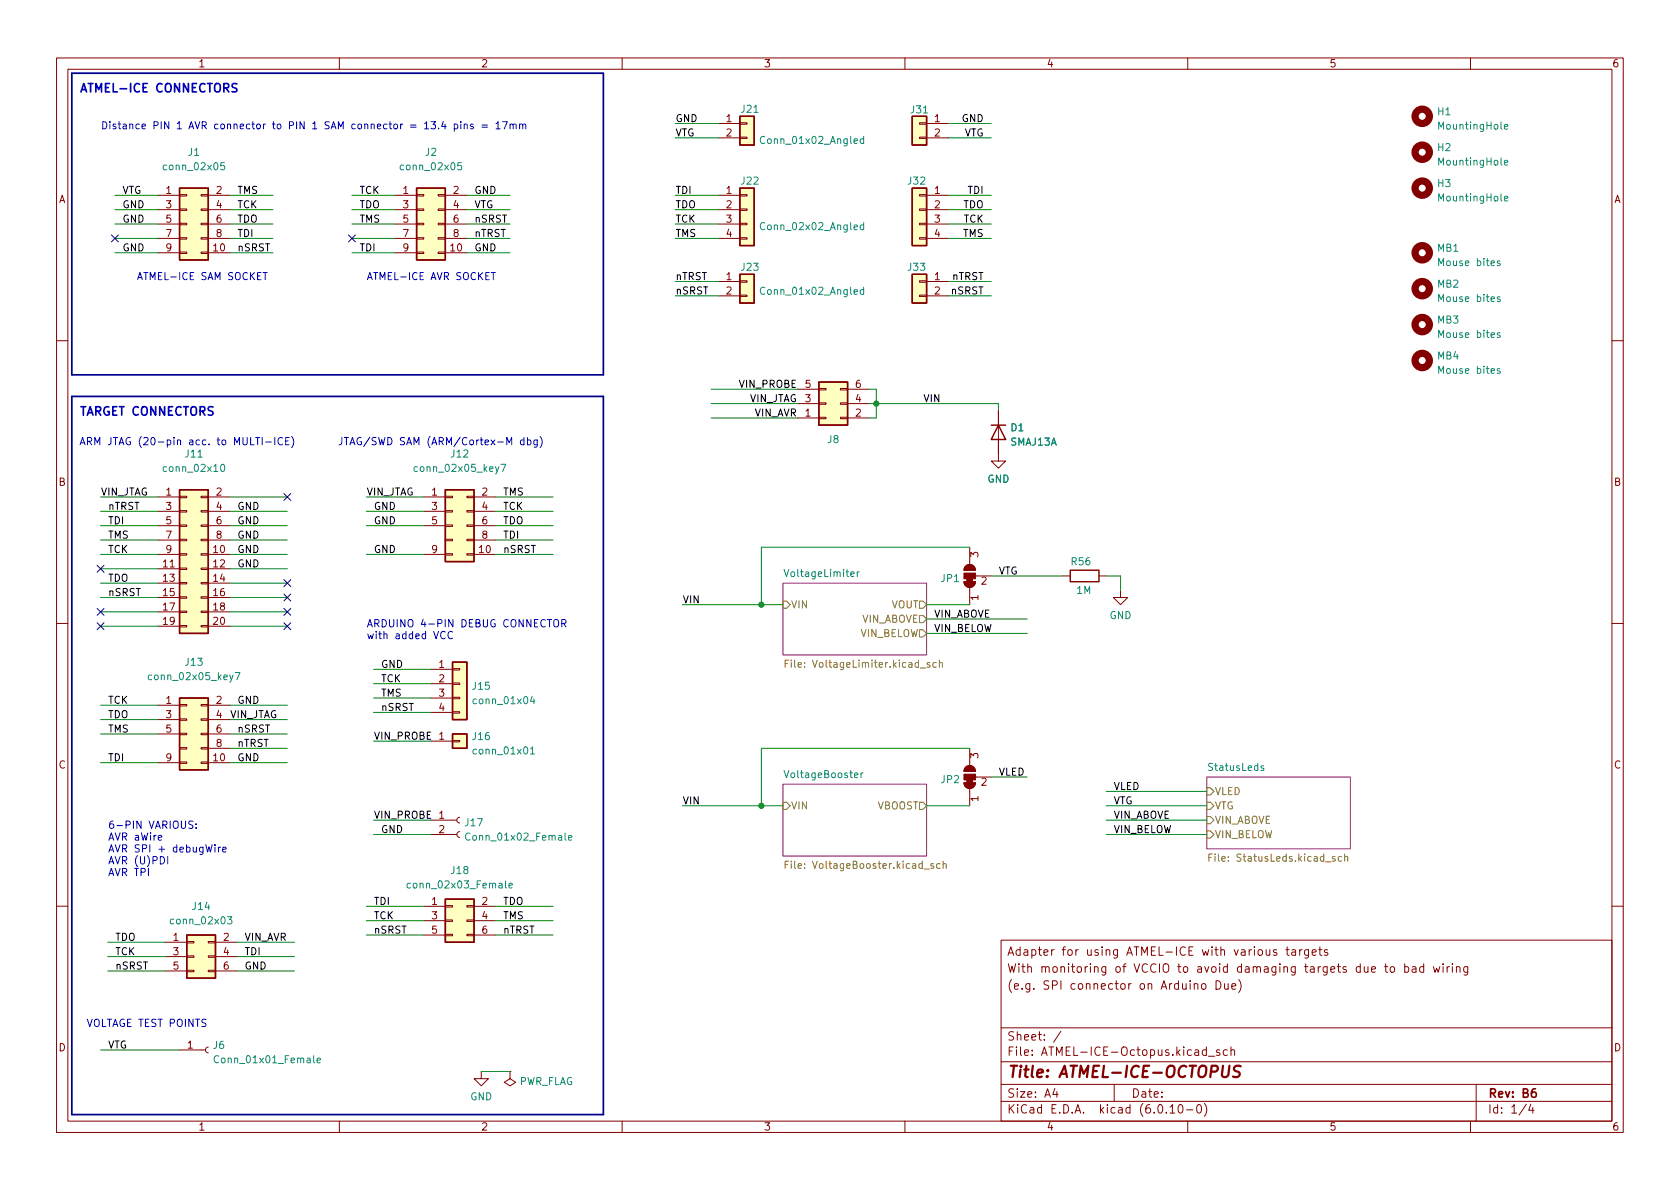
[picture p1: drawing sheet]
<svg xmlns="http://www.w3.org/2000/svg" width="297mm" height="210mm" viewBox="0 0 297 210" stroke-linecap="round" stroke-linejoin="round" font-family="sans-serif">
<g fill="none" stroke="#840000" stroke-width=".18">
<path d="M10 10.2h277v190.1h-277zM12 12.2h273v186.1h-273zM60 10.2v2M110 10.2v2M160 10.2v2M210 10.2v2M260 10.2v2M27.9 34.5h3.8M27.9 37.1h3.8M27.9 39.6h3.8M31.7 39.5h1.3v.2h-1.3zM31.7 37h1.3v.2h-1.3z"/>
<path d="M31.7 34.4h1.3v.3h-1.3zM35.6 39.5h1.2v.2h-1.2zM35.6 37h1.2v.2h-1.2zM35.6 34.4h1.2v.3h-1.2zM36.8 34.5h3.8M36.8 37.1h3.8M36.8 39.6h3.8M69.8 34.5h3.9M69.8 37.1h3.9M69.8 39.6h3.9M73.7 39.5h1.2v.2h-1.2zM73.7 37h1.2v.2h-1.2z"/>
<path d="M73.7 34.4h1.2v.3h-1.2zM77.5 39.5h1.2v.2h-1.2zM77.5 37h1.2v.2h-1.2zM77.5 34.4h1.2v.3h-1.2zM78.7 34.5h3.8M78.7 37.1h3.8M78.7 39.6h3.8M127 34.5h3.8M127 37.1h3.8M127 39.6h3.8M127 21.8h3.8M127 24.4h3.8"/>
<path d="M130.8 24.3h1.3v.2h-1.3zM130.8 21.7h1.3v.3h-1.3zM130.8 39.5h1.3v.2h-1.3zM130.8 37h1.3v.2h-1.3zM130.8 34.4h1.3v.3h-1.3zM162.6 39.5h1.2v.2h-1.2zM162.6 37h1.2v.2h-1.2zM162.6 34.4h1.2v.3h-1.2zM162.6 24.3h1.2v.2h-1.2zM162.6 21.7h1.2v.3h-1.2zM163.8 34.5h3.8M163.8 37.1h3.8"/>
<path d="M163.8 39.6h3.8M163.8 21.8h3.8M163.8 24.4h3.8M27.9 42.2h3.8M27.9 44.7h3.8M31.7 44.6h1.3v.2h-1.3zM31.7 42h1.3v.3h-1.3zM35.6 44.6h1.2v.2h-1.2zM35.6 42h1.2v.3h-1.2zM36.8 42.2h3.8M36.8 44.7h3.8M69.8 42.2h3.9"/>
<path d="M69.8 44.7h3.9M73.7 44.6h1.2v.2h-1.2zM73.7 42h1.2v.3h-1.2zM77.5 44.6h1.2v.2h-1.2zM77.5 42h1.2v.3h-1.2zM78.7 42.2h3.8M78.7 44.7h3.8M127 42.2h3.8M127 49.8h3.8M127 52.3h3.8M130.8 52.2h1.3v.2h-1.3zM130.8 49.7h1.3v.2h-1.3z"/>
<path d="M130.8 42h1.3v.3h-1.3zM162.6 42h1.2v.3h-1.2zM162.6 52.2h1.2v.2h-1.2zM162.6 49.7h1.2v.2h-1.2zM163.8 42.2h3.8M163.8 49.8h3.8M163.8 52.3h3.8M10 60.2h2M141 73.9h3.8M141 71.4h3.8M141 68.8h3.8M144.8 68.7h1.2v.3h-1.2z"/>
<path d="M144.8 71.2h1.2v.3h-1.2zM144.8 73.8h1.2v.2h-1.2zM148.6 68.7h1.3v.3h-1.3zM148.6 71.2h1.3v.3h-1.3zM148.6 73.8h1.3v.2h-1.3zM149.9 73.9h3.8M149.9 71.4h3.8M149.9 68.8h3.8M176.5 72.6v8.9h1.3l-1.3 1.3-1.2-1.3h1.2M285 60.2h2M27.9 87.9h3.8M27.9 98h3.8"/>
<path d="M27.9 90.4h3.8M27.9 93h3.8M27.9 95.5h3.8M31.7 97.9h1.3v.3h-1.3zM31.7 95.4h1.3v.2h-1.3zM31.7 92.8h1.3v.3h-1.3zM31.7 90.3h1.3v.2h-1.3zM31.7 87.8h1.3v.2h-1.3zM35.6 97.9h1.2v.3h-1.2zM35.6 95.4h1.2v.2h-1.2zM35.6 92.8h1.2v.3h-1.2zM35.6 90.3h1.2v.2h-1.2z"/>
<path d="M35.6 87.8h1.2v.2h-1.2zM36.8 87.9h3.8M36.8 98h3.8M36.8 90.4h3.8M36.8 93h3.8M36.8 95.5h3.8M74.9 87.9h3.8M74.9 98h3.8M74.9 90.4h3.8M74.9 93h3.8M78.7 97.9h1.3v.3h-1.3zM78.7 95.4h1.3v.2h-1.3z"/>
<path d="M78.7 92.8h1.3v.3h-1.3zM78.7 90.3h1.3v.2h-1.3zM78.7 87.8h1.3v.2h-1.3zM82.5 97.9h1.3v.3h-1.3zM82.5 95.4h1.3v.2h-1.3zM82.5 92.8h1.3v.3h-1.3zM82.5 90.3h1.3v.2h-1.3zM82.5 87.8h1.3v.2h-1.3zM83.8 87.9h3.8M83.8 98h3.8M83.8 90.4h3.8M83.8 93h3.8"/>
<path d="M83.8 95.5h3.8M171.4 96.8v3M10 110.2h2M27.9 100.6h3.8M27.9 103.1h3.8M27.9 105.7h3.8M27.9 108.2h3.8M27.9 110.7h3.8M31.7 110.6h1.3v.3h-1.3zM31.7 108.1h1.3v.2h-1.3zM31.7 105.5h1.3v.3h-1.3zM31.7 103h1.3v.2h-1.3z"/>
<path d="M31.7 100.5h1.3v.2h-1.3zM35.6 110.6h1.2v.3h-1.2zM35.6 108.1h1.2v.2h-1.2zM35.6 105.5h1.2v.3h-1.2zM35.6 103h1.2v.2h-1.2zM35.6 100.5h1.2v.2h-1.2zM36.8 100.6h3.8M36.8 103.1h3.8M36.8 105.7h3.8M36.8 108.2h3.8M36.8 110.7h3.8M76.2 118.4h3.8"/>
<path d="M80 118.2h1.3v.3h-1.3zM170.4 102.9h2.1a1.02 1.02 0 0 1-1.1 1 1.02 1.02 0 0 1-1-1zM170.7 100.1a1.02 1.02 0 0 1 1.1-.2 1.02 1.02 0 0 1 .7 .9h-2.1zM171.4 103.9v3M172.5 101.8h2.8M188 101.8h1.2M194.3 101.8h1.3M198.1 104.4v1.3h1.3l-1.3 1.2-1.3-1.2h1.3M285 110.2h2M27.9 124.7h3.8M27.9 134.9h3.8M27.9 127.2h3.8"/>
<path d="M27.9 129.8h3.8M31.7 134.7h1.3v.3h-1.3zM31.7 132.2h1.3v.3h-1.3zM31.7 129.7h1.3v.2h-1.3zM31.7 127.1h1.3v.3h-1.3zM31.7 124.6h1.3v.2h-1.3zM35.6 134.7h1.2v.3h-1.2zM35.6 132.2h1.2v.3h-1.2zM35.6 129.7h1.2v.2h-1.2zM35.6 127.1h1.2v.3h-1.2zM35.6 124.6h1.2v.2h-1.2zM36.8 124.7h3.8"/>
<path d="M36.8 134.9h3.8M36.8 127.2h3.8M36.8 129.8h3.8M36.8 132.3h3.8M76.2 120.9h3.8M76.2 123.4h3.8M76.2 126h3.8M76.2 131.1h3.8M80 125.9h1.3v.2h-1.3zM80 123.3h1.3v.3h-1.3zM80 120.8h1.3v.2h-1.3zM80 130.9h1.3v.3h-1.3z"/>
<path d="M170.4 138.4h2.1a1.02 1.02 0 0 1-1.1 1 1.02 1.02 0 0 1-1-1zM170.7 135.7a1.02 1.02 0 0 1 1.1-.2 1.02 1.02 0 0 1 .7 .9h-2.1zM171.4 132.3v3.1M171.4 139.4v3.1M172.5 137.4h2.8M76.2 147.6h4.6M76.2 145h4.6M81.3 147.1l-.4 .1-.1 .4 .1 .3 .4 .2M81.3 144.5l-.4 .2-.1 .3 .1 .4 .4 .1M10 160.2h2M29.2 166.6h3.8M29.2 169.2h3.8"/>
<path d="M29.2 171.7h3.8M33 171.6h1.3v.2h-1.3zM33 169h1.3v.3h-1.3zM33 166.5h1.3v.2h-1.3zM36.8 171.6h1.3v.2h-1.3zM36.8 169h1.3v.3h-1.3zM36.8 166.5h1.3v.2h-1.3zM38.1 166.6h3.8M38.1 169.2h3.8M38.1 171.7h3.8M74.9 160.3h3.8M74.9 162.8h3.8"/>
<path d="M74.9 165.3h3.8M78.7 165.2h1.3v.3h-1.3zM78.7 162.7h1.3v.2h-1.3zM78.7 160.1h1.3v.3h-1.3zM82.5 165.2h1.3v.3h-1.3zM82.5 162.7h1.3v.2h-1.3zM82.5 160.1h1.3v.3h-1.3zM83.8 160.3h3.8M83.8 162.8h3.8M83.8 165.3h3.8M177 166.3h108v32h-108zM212.6 174l.3-.1 .3 .3v.4l-.3 .3h-.3l-.2-.3v-.4z"/>
<path d="M215 173.4a.76 .76 0 0 1 .9 .8 .76 .76 0 0 1-.9 .7zM216.5 173.9l.1 1h.3l.2-.1M217.1 173.9v1M217.8 174.4l.7-.1-.1-.3-.4-.1-.2 .2 .1 .8h.5M219 173.2a1.72 1.72 0 0 1 0 2.3M225.7 168l-.3-.1-.3 .2 .1 .3 .5 .1v.4h-.6M227.4 167.9h.5M227.6 167.4v1.3l.3 .2M228.4 168h.6l.1 .9M229.1 168.3l-.5 .1a.29 .29 0 0 0-.2 .2 .29 .29 0 0 0 .2 .3h.5M229.8 167.9v1M230.2 167.9l-.3 .1-.1 .2"/>
<path d="M231.4 167.9v1.2l-.3 .3h-.4M231.4 168l-.5-.1-.3 .3v.4l.2 .3h.6M232 168.4l.7-.1-.1-.3-.4-.1-.2 .2 .1 .8h.5M233.1 167.9h.6M233.4 167.4v1.3l.3 .2M234.7 168l-.3-.1-.3 .2 .1 .3 .5 .1v.4h-.6M244.8 170.9h.6M245 170.4v1.3l.4 .2M245.9 171l.4-.1 .3 .3v.4l-.3 .3h-.4l-.1-.3v-.4zM248.4 171l.4-.1 .3 .3v.4l-.2 .3h-.5M248.4 170.4v1.5M249.7 171h.6l.1 .9"/>
<path d="M250.4 171.3l-.5 .1a.29 .29 0 0 0-.3 .2 .29 .29 0 0 0 .3 .3h.5M251.7 171l-.4-.1-.3 .3v.4l.1 .3h.6M251.7 170.4v1.5M253.4 170.9l.3 1 .3-.7 .3 .7 .3-1M255.2 170.4v.2M255.2 170.9v1M255.9 170.9v1M256.3 170.9l-.3 .1-.1 .2M256.8 170.4v.2M256.8 170.9v1M257.5 171.1l.2-.2 .4 .1 .1 .9M257.5 170.9v1"/>
<path d="M259.5 170.9v1.2l-.3 .3h-.3M259.5 171l-.4-.1-.3 .3v.4l.1 .3h.6M285 160.2h2M31.7 185.7h4.6M36.8 185.2l-.3 .1-.2 .4 .2 .3 .3 .2M60 198.3v2M85.1 189.5v1.2h1.3l-1.3 1.3-1.3-1.3h1.3M90.2 189.5v1.2l1 .7-1 .6-1-.6 1-.7M90.2 189.5h.1M110 198.3v2M160 198.3v2M177 194.8h108"/>
<path d="M177 191.8h108M177 187.8h108M177 181.8h108M186.5 192.5l-.4 1h1M186.9 193v1M187.6 182.4l-1.3 1.9M197 191.8v3M206.9 195.8l.4-.5v1.5M206.9 196.8h.8M208.5 195.4l.1-.1a.81 .81 0 0 1 .6 .7 .81 .81 0 0 1-.3 .8h-.1a.81 .81 0 0 1-.6-.6 .81 .81 0 0 1 .3-.8zM209.8 196.3h1.1M210 198.3v2"/>
<path d="M211.8 195.4l.1-.1a.81 .81 0 0 1 .6 .7 .81 .81 0 0 1-.3 .8h-.1a.81 .81 0 0 1-.6-.6 .81 .81 0 0 1 .3-.8zM212.9 195.1a1.72 1.72 0 0 1 0 2.3M213.3 185.7l-.4-.1-.3 .3v.4l.1 .3h.6M213.3 185.1v1.5M213.6 186.8h1.2M215.6 185.7l-.3-.1-.2 .2v.3l.5 .1v.4h-.5M217 185.7l-.4-.1-.3 .3v.4l.1 .3h.6M217.6 185.8l.3-.2 .3 .1 .1 .9M217.6 185.1v1.5M260 198.3v2M261 191.8v6.5M269.9 195.3l-1.3 1.9"/>
<path d="M270.6 195.3l-.3 1h.9M271 195.8v1"/>
</g>
<path d="M271.5 192.5a.59 .59 0 0 0-.7 .7v.5l.1 .3h.4l.3-.1v-.5l-.1-.2-.4-.1-.3 .3" fill="none" stroke="#840000" stroke-width=".3"/>
<path d="M216.2 188.5l-.2 1.6 .2 .3a.66 .66 0 0 0 1-.3l.2-1.6M219.4 188.6a.85 .85 0 0 0-1.1 .1 .45 .45 0 0 0 .2 .7l.4 .1a.49 .49 0 0 1 .3 .5 .49 .49 0 0 1-.4 .5l-.8-.1" fill="none" stroke="#840000" stroke-width=".4"/>
<g fill="#fff" stroke="#fff" stroke-width=".18">
<path d="M138.4 138.7h25.4v12.7h-25.4z"/>
<path d="M213.4 137.4h25.4v12.7h-25.4z"/>
<path d="M138.4 103.1h25.4v12.7h-25.4z"/>
</g>
<path d="M138.4 103.1h25.4v12.7h-25.4zM138.4 138.7h25.4v12.7h-25.4zM213.4 137.4h25.4v12.7h-25.4z" fill="none" stroke="#840084" stroke-width=".18"/>
<g fill="none" stroke="#848400" stroke-width=".18">
<path d="M138.4 106.3h.7l.6 .6-.6 .7h-.7zM138.8 117.3h.4M139.4 116.7h-.6v1.3M162.6 106.3h.6l.6 .6-.6 .7h-.6zM162.6 111.4h.6l.6 .6-.6 .6h-.6zM162.6 108.8h.6l.6 .7-.6 .6h-.6zM164.4 117.2h-.3l-.2 .1 .1 .2 .4 .1v.3h-.5M165.5 117.2h-.3l-.3 .2 .2 .5h.4M166.1 117.3l.2-.1h.3v.8M166.1 116.7v1.3M213.4 139.3h.6l.6 .6-.6 .7h-.6zM138.4 141.9h.7l.6 .6-.6 .6h-.7z"/>
<path d="M138.8 152.9h.4M139.4 152.3h-.6v1.3M162.6 141.9h.6l.6 .6-.6 .6h-.6zM165.1 152.8l-.3-.1-.2 .2v.2l.5 .1v.3h-.5M166.2 152.8l-.4-.1-.2 .3 .1 .5h.5M166.8 152.8l.1-.1 .3 .1 .1 .8M166.8 152.3v1.3M213.4 144.4h.6l.6 .6-.6 .7h-.6zM213.4 146.9h.6l.6 .7-.6 .6h-.6zM213.4 141.9h.6l.6 .6-.6 .6h-.6zM213.7 151.6h.5M214.3 151h-.6v1.3"/>
<path d="M237.2 151.5l-.4-.1-.2 .3 .1 .5h.5M237.8 151.6l.1-.2 .3 .1 .1 .8M237.8 151v1.3"/>
</g>
<g fill="none" stroke="#008484" stroke-width=".18">
<path d="M39.7 28.8h-.6l-.1 .6 .2-.2 .4 .1 .1 .2v.4l-.2 .1-.5-.1M81.6 28.8h-.6l-.1 .6 .2-.2 .4 .1 .1 .2v.4l-.2 .1-.5-.1M152.7 24.6l-.4-.1-.2 .3 .1 .5h.5M152.7 39.8h-.4l-.2 .2 .1 .6h.5M152.7 24.1v1.3M152.7 39.4v1.2M266 35.1l.6-.1-.1-.2-.3-.1-.2 .2 .1 .6h.4M266 22.4l.6-.1-.1-.2-.3-.1-.2 .2 .1 .6h.4M266 28.8l.6-.1-.1-.3-.3-.1-.2 .2 .1 .6h.4M152.7 51.3l-.4-.1-.2 .3 .1 .5h.5M152.7 50.8v1.3M265.2 46.2l-.3-.1-.2 .2 .1 .2 .4 .1v.3h-.5"/>
<path d="M265.2 52.5h-.3l-.2 .2 .1 .1 .4 .2v.3h-.5M265.2 58.9l-.3-.1-.2 .2 .1 .2 .4 .1v.3h-.5M265.2 65.2h-.3l-.2 .2 .1 .1 .4 .2v.3h-.5M39.1 82.2l.2-.1a.68 .68 0 0 1 .4 .6 .68 .68 0 0 1-.4 .7l-.2-.1-.1-.4zM73.8 82.6l-.4-.1-.2 .3 .1 .5h.5M88.6 82.1h.8l-.5 1.3M26.8 119.4h-.3l-.3 .2 .1 .5h.5M41.6 118.9h.8l-.5 1.3M151.6 101.1v.9M151.9 101.1l-.3 .3M93.8 132.4l.4-.3v1.2M93.8 133.3h.7"/>
<path d="M94.1 123.1l-.3 .9h.8M94.4 123.6v.8M152.2 136.7v.8M152.6 136.7l-.4 .2M223.4 135.5l-.3-.1-.2 .2 .1 .2 .4 .1v.3h-.5M72.6 156.2h-.4l-.2 .2 .1 .6h.5M83.1 147.4a.6 .6 0 0 0-.8 .4 .6 .6 0 0 0 .6 .8l.2-.1M90 156.6l.6-.1-.1-.3h-.3l-.2 .2v.6h.5M100.5 148.2l.6-.2v-.2l-.4-.1-.2 .2 .1 .6h.5M40.2 162.1h.8l-.4 .5 .3 .1v.6l-.1 .1-.6-.1M38.6 186.8a.6 .6 0 0 0-.8 .4 .6 .6 0 0 0 .6 .7l.2-.1M56.1 187.5l.6-.1-.1-.2-.4-.1-.1 .2v.6h.5"/>
</g>
<g fill="none" stroke="#840000" stroke-width="1.3">
<circle cx="251.5" cy="20.6" r="1.27"/>
<circle cx="251.5" cy="26.9" r="1.27"/>
<circle cx="251.5" cy="33.3" r="1.27"/>
<circle cx="251.5" cy="51" r="1.27"/>
<circle cx="251.5" cy="44.7" r="1.27"/>
<circle cx="251.5" cy="57.4" r="1.27"/>
<circle cx="251.5" cy="63.7" r="1.27"/>
</g>
<g fill="#ffffc2" stroke="#ffffc2" stroke-width=".18">
<path d="M161.3 33.3h2.5v10.1h-2.5z"/>
<path d="M130.8 48.5h2.5v5.1h-2.5z"/>
<path d="M130.8 20.6h2.5v5h-2.5z"/>
<path d="M161.3 48.5h2.5v5.1h-2.5z"/>
<path d="M130.8 33.3h2.5v10.1h-2.5z"/>
<path d="M161.3 20.6h2.5v5h-2.5z"/>
<path d="M31.7 33.3h5.1v12.7h-5.1z"/>
<path d="M73.7 33.3h5v12.7h-5z"/>
<path d="M31.7 123.4h5.1v12.7h-5.1z"/>
<path d="M33 165.3h5.1v7.7h-5.1z"/>
<path d="M31.7 86.6h5.1v25.4h-5.1z"/>
<path d="M78.7 86.6h5.1v12.7h-5.1z"/>
<path d="M144.8 67.6h5.1v7.6h-5.1z"/>
<path d="M80 117.1h2.5v10.1h-2.5z"/>
<path d="M80 129.8h2.5v2.5h-2.5z"/>
<path d="M78.7 159h5.1v7.6h-5.1z"/>
</g>
<g fill="none" stroke="#840000" stroke-width=".25">
<path d="M31.7 33.3h5.1v12.7h-5.1zM73.7 33.3h5v12.7h-5zM130.8 20.6h2.5v5h-2.5zM130.8 33.3h2.5v10.1h-2.5zM161.3 33.3h2.5v10.1h-2.5zM161.3 20.6h2.5v5h-2.5zM130.8 48.5h2.5v5.1h-2.5zM161.3 48.5h2.5v5.1h-2.5zM144.8 67.6h5.1v7.6h-5.1zM175.3 75.2h2.5M176.5 75.2l1.3 2.5h-2.5zM31.7 86.6h5.1v25.4h-5.1z"/>
<path d="M78.7 86.6h5.1v12.7h-5.1zM80 117.1h2.5v10.1h-2.5zM189.2 100.8h5.1v2.1h-5.1zM31.7 123.4h5.1v12.7h-5.1zM80 129.8h2.5v2.5h-2.5zM78.7 159h5.1v7.6h-5.1zM33 165.3h5.1v7.7h-5.1z"/>
</g>
<g fill="#840000" stroke="#840000" stroke-width=".18">
<path d="M170.9 137.9h1.1v.5h-1.1z"/>
<path d="M170.4 138.4h2.1a1.02 1.02 0 0 1-1.1 1 1.02 1.02 0 0 1-1-1z"/>
<path d="M170.4 136.9h2.1v1h-2.1z"/>
<path d="M170.7 135.7a1.02 1.02 0 0 1 1.1-.2 1.02 1.02 0 0 1 .7 .9h-2.1z"/>
<path d="M170.9 102.4h1.1v.5h-1.1z"/>
<path d="M170.4 102.9h2.1a1.02 1.02 0 0 1-1.1 1 1.02 1.02 0 0 1-1-1z"/>
<path d="M170.4 101.3h2.1v1.1h-2.1z"/>
<path d="M170.7 100.1a1.02 1.02 0 0 1 1.1-.2 1.02 1.02 0 0 1 .7 .9h-2.1z"/>
</g>
<g fill="none" stroke="#0000c2" stroke-width=".18">
<path d="M78.4 21.5l-.3 .9h.8M78.7 21.9v.9M80.3 22l.4-.1 .2 .3-.1 .5h-.5M80.3 21.9v1.3M81.5 21.5v.1M81.5 21.9v.9M82.1 22.1l.2-.2 .3 .1v.8M82.1 21.9v.9M83.7 22l-.3-.1-.2 .2v.2l.5 .1v.3h-.5M85.2 22.1h1M85.2 22.5h1M87.7 21.9l.4-.4v1.3"/>
<path d="M87.7 22.8h.7M88.9 21.5h.8l-.5 1.3M90.2 22.1l.2-.2 .3 .1v.8M90.2 21.9v.9M90.7 22.1l.2-.2 .3 .1 .1 .8M91.9 22.1l.2-.2 .3 .1v.8M91.9 21.9v.9M92.4 22.1l.2-.2 .3 .1 .1 .8M46.5 48.2h.7M46.9 48.2v1.3M86.9 48.2h.7M87.2 48.2v1.3"/>
<path d="M45.2 77.4h.7M46.4 77.4v1.3M47 78.2h1M48.6 77.4v1.3M50 77.5a.62 .62 0 0 0-.9 .4 .62 .62 0 0 0 .6 .8l.3-.2M50.5 78h.4M51.1 77.4h-.6v1.3h.6M51.6 77.2a1.49 1.49 0 0 1 0 2M92.6 77.9l-.3-.1-.3 .2 .1 .6h.5M92.6 77.4v1.3M93.3 77.9l.3-.1 .3 .2-.1 .6h-.5M93.3 77.4v1.3"/>
<path d="M95 77.8v1l-.3 .3-.3-.1M95 77.9l-.4-.1-.2 .2 .1 .6h.5M95.5 77.2a1.49 1.49 0 0 1 0 2M78.7 111.8a.62 .62 0 0 0-.8 .4 .62 .62 0 0 0 .6 .7l.2-.1M80 111.8a.62 .62 0 0 0-.8 .4 .62 .62 0 0 0 .6 .7l.2-.1M98 109.7a.44 .44 0 0 1 .5-.1 .44 .44 0 0 1 .3 .4v.4a.43 .43 0 0 1-.5 .5 .43 .43 0 0 1-.4-.5zM99.3 110.2h.6l.2-.2-.1-.3-.2-.1h-.5v1.3M99.6 110.2l.5 .7M28 148.1l.6-.1-.1-.2-.3-.1-.2 .2v.6h.5M29.6 151.5v1.3M34.1 145.2h-.5l-.2 .2 .1 .3 .5 .3v.4l-.1 .1-.5-.1M34.7 146.4v.1"/>
<path d="M34.7 145.7v.1M38 149.4v.1M38 149.8v.9M38.6 149.8v.9M39 149.8l-.4 .3M39.4 150.2l.6-.1-.1-.2-.3-.1-.2 .2v.6h.5"/>
</g>
<path d="M41.9 14.8h-.6l-.2 .1v.4l.6 .3 .2 .4-.3 .3-.6-.1" fill="none" stroke="#0000c2" stroke-width=".3"/>
<path d="M12.7 12.9h94v53.4h-94zM12.7 70.1h94v127h-94z" fill="none" stroke="#000084" stroke-width=".3"/>
<g fill="none" stroke="#008400" stroke-width=".18">
<path d="M20.3 37.1h7.6M20.3 39.6h7.6M20.3 34.5h7.6M40.6 37.1h7.7M40.6 39.6h7.7M40.6 34.5h7.7M62.2 37.1h7.6M62.2 39.6h7.6M62.2 34.5h7.6M82.5 37.1h7.7M82.5 39.6h7.7M82.5 34.5h7.7"/>
<path d="M119.4 37.1h7.6M119.4 39.6h7.6M119.4 34.5h7.6M119.4 24.4h7.6M119.4 21.8h7.6M167.6 37.1h7.7M167.6 39.6h7.7M167.6 34.5h7.7M167.6 24.4h7.7M167.6 21.8h7.7M20.3 42.2h7.6M20.3 44.7h7.6"/>
<path d="M40.6 42.2h7.7M40.6 44.7h7.7M62.2 42.2h7.6M62.2 44.7h7.6M82.5 42.2h7.7M82.5 44.7h7.7M119.4 42.2h7.6M119.4 52.3h7.6M119.4 49.8h7.6M167.6 42.2h7.7M167.6 52.3h7.7M167.6 49.8h7.7"/>
<path d="M125.7 73.9h15.3M125.7 71.4h15.3M125.7 68.8h15.3M153.7 68.8h1.2v5.1h-1.2M153.7 71.4h22.8v1.2M17.8 90.4h10.1M17.8 87.9h10.1M17.8 98h10.1M17.8 95.5h10.1M17.8 93h10.1M40.6 90.4h10.2M40.6 87.9h10.2"/>
<path d="M40.6 98h10.2M40.6 95.5h10.2M40.6 93h10.2M64.8 90.4h10.1M64.8 87.9h10.1M64.8 98h10.1M64.8 93h10.1M87.6 90.4h10.2M87.6 87.9h10.2M87.6 98h10.2M87.6 95.5h10.2M87.6 93h10.2"/>
<path d="M171.4 96.8h-36.8v10.1M17.8 108.2h10.1M17.8 105.7h10.1M17.8 100.6h10.1M17.8 110.7h10.1M17.8 103.1h10.1M40.6 108.2h10.2M40.6 105.7h10.2M40.6 100.6h10.2M40.6 110.7h10.2M40.6 103.1h10.2M66 118.4h10.2"/>
<path d="M120.6 106.9h17.8M163.8 106.9h7.6M163.8 109.5h17.8M163.8 112h17.8M175.3 101.8h12.7M195.6 101.8h2.5v2.6M17.8 127.2h10.1M17.8 124.7h10.1M17.8 134.9h10.1M17.8 129.8h10.1M40.6 127.2h10.2M40.6 124.7h10.2"/>
<path d="M40.6 134.9h10.2M40.6 129.8h10.2M40.6 132.3h10.2M66 123.4h10.2M66 131.1h10.2M66 126h10.2M66 120.9h10.2M171.4 132.3h-36.8v10.2M175.3 137.4h6.3M195.6 139.9h17.8M66 147.6h10.2M66 145h10.2"/>
<path d="M120.6 142.5h17.8M163.8 142.5h7.6M195.6 147.6h17.8M195.6 145h17.8M195.6 142.5h17.8M19 166.6h10.2M19 169.2h10.2M19 171.7h10.2M41.9 166.6h10.2M41.9 169.2h10.2M41.9 171.7h10.2M64.8 165.3h10.1"/>
<path d="M64.8 162.8h10.1M64.8 160.3h10.1M87.6 165.3h10.2M87.6 162.8h10.2M87.6 160.3h10.2M17.8 185.7h13.9M85.1 189.5h5.1"/>
</g>
<g fill="none" stroke="#000084" stroke-width=".18">
<path d="M19.7 41.5l1.2 1.3M20.9 41.5l-1.2 1.3M61.6 41.5l1.2 1.3M62.8 41.5l-1.2 1.3M17.2 100l1.2 1.2M18.4 100l-1.2 1.2M50.2 87.3l1.2 1.2M51.4 87.3l-1.2 1.2M17.2 110.1l1.2 1.2M17.2 107.6l1.2 1.2M18.4 110.1l-1.2 1.2M18.4 107.6l-1.2 1.2"/>
<path d="M50.2 102.5l1.2 1.2M50.2 107.6l1.2 1.2M50.2 110.1l1.2 1.2M50.2 105l1.2 1.3M51.4 102.5l-1.2 1.2M51.4 107.6l-1.2 1.2M51.4 110.1l-1.2 1.2M51.4 105l-1.2 1.3"/>
</g>
<g fill="#008400" stroke="#008400" stroke-width=".18">
<circle cx="134.6" cy="106.9" r=".46"/>
<circle cx="134.6" cy="142.5" r=".46"/>
<circle cx="154.9" cy="71.4" r=".46"/>
</g>
<text font-size="2.8" fill="#840000" x="178" y="190.6">Title: ATMEL-ICE-OCTOPUS</text>
<g font-size="2.1" fill="#0000c2">
<text x="14" y="16.3">ATMEL-ICE CONNECTORS</text>
<text x="14" y="73.5">TARGET CONNECTORS</text>
</g>
<g font-size="2.1" fill="#840000">
<text x="178" y="172">With monitoring of VCCIO to avoid damaging targets due to bad wiring</text>
<text x="178" y="169">Adapter for using ATMEL-ICE with various targets</text>
<text x="178" y="175">(e.g. SPI connector on Arduino Due)</text>
<text x="178" y="184">Sheet: /</text>
<text x="178" y="186.7">File: ATMEL-ICE-Octopus.kicad_sch</text>
<text x="178" y="196.9">KiCad E.D.A. kicad (6.0.10-0)</text>
<text x="178" y="194.1">Size: A4</text>
<text x="200" y="194.1">Date:</text>
<text x="263" y="194.1">Rev: B6</text>
<text x="263" y="196.9">Id: 1/4</text>
</g>
<g font-size="1.8" fill="#840000">
<text x="35" y="11.9">1</text>
<text x="85" y="11.9">2</text>
<text x="135" y="11.9">3</text>
<text x="185" y="11.9">4</text>
<text x="235" y="11.9">5</text>
<text x="285" y="11.9">6</text>
<text x="128.4" y="21.6">1</text>
<text x="165.2" y="21.6">1</text>
<text x="128.4" y="24.1">2</text>
<text x="165.2" y="24.1">2</text>
<text x="10.3" y="35.9">A</text>
<text x="29.4" y="34.3">1</text>
<text x="38.2" y="34.3">2</text>
<text x="71.3" y="34.3">1</text>
<text x="80.2" y="34.3">2</text>
<text x="128.4" y="34.3">1</text>
<text x="165.2" y="34.3">1</text>
<text x="285.3" y="35.9">A</text>
<text x="29.4" y="36.8">3</text>
<text x="29.4" y="39.4">5</text>
<text x="29.4" y="41.9">7</text>
<text x="38.2" y="36.8">4</text>
<text x="38.2" y="39.4">6</text>
<text x="38.2" y="41.9">8</text>
<text x="71.3" y="36.8">3</text>
<text x="71.3" y="39.4">5</text>
<text x="71.3" y="41.9">7</text>
<text x="80.2" y="36.8">4</text>
<text x="80.2" y="39.4">6</text>
<text x="80.2" y="41.9">8</text>
<text x="128.4" y="36.8">2</text>
<text x="128.4" y="39.4">3</text>
<text x="128.4" y="41.9">4</text>
<text x="165.2" y="36.8">2</text>
<text x="165.2" y="39.4">3</text>
<text x="165.2" y="41.9">4</text>
<text x="29.4" y="44.4">9</text>
<text x="37.8" y="44.4">10</text>
<text x="71.3" y="44.4">9</text>
<text x="79.7" y="44.4">10</text>
<text x="128.4" y="49.5">1</text>
<text x="128.4" y="52.1">2</text>
<text x="165.2" y="49.5">1</text>
<text x="165.2" y="52.1">2</text>
<text x="142.4" y="71.1">3</text>
<text x="142.4" y="68.6">5</text>
<text x="151.3" y="71.1">4</text>
<text x="151.3" y="68.6">6</text>
<text x="142.4" y="73.7">1</text>
<text x="151.3" y="73.7">2</text>
<text x="10.3" y="85.9">B</text>
<text x="29.4" y="87.6">1</text>
<text x="38.2" y="87.6">2</text>
<text x="76.3" y="87.6">1</text>
<text x="85.2" y="87.6">2</text>
<text x="285.3" y="85.9">B</text>
<text x="29.4" y="90.2">3</text>
<text x="29.4" y="92.7">5</text>
<text x="29.4" y="95.2">7</text>
<text x="38.2" y="90.2">4</text>
<text x="38.2" y="92.7">6</text>
<text x="38.2" y="95.2">8</text>
<text x="76.3" y="90.2">3</text>
<text x="76.3" y="92.7">5</text>
<text x="85.2" y="90.2">4</text>
<text x="85.2" y="92.7">6</text>
<text x="85.2" y="95.2">8</text>
<text x="28.9" y="100.3">11</text>
<text x="29.4" y="97.8">9</text>
<text x="37.8" y="97.8">10</text>
<text x="37.8" y="100.3">12</text>
<text x="76.3" y="97.8">9</text>
<text x="84.7" y="97.8">10</text>
<text x="173" y="98.5" transform="rotate(-90 173 98.5)">3</text>
<text x="28.9" y="102.9">13</text>
<text x="28.9" y="105.4">15</text>
<text x="28.9" y="107.9">17</text>
<text x="37.8" y="102.9">14</text>
<text x="37.8" y="105.4">16</text>
<text x="37.8" y="107.9">18</text>
<text x="173" y="106.2" transform="rotate(-90 173 106.2)">1</text>
<text x="173.5" y="103.4">2</text>
<text x="28.9" y="110.5">19</text>
<text x="37.8" y="110.5">20</text>
<text x="77.6" y="118.1">1</text>
<text x="29.4" y="124.5">1</text>
<text x="38.2" y="124.5">2</text>
<text x="77.6" y="120.6">2</text>
<text x="77.6" y="123.2">3</text>
<text x="77.6" y="125.7">4</text>
<text x="29.4" y="127">3</text>
<text x="29.4" y="129.5">5</text>
<text x="38.2" y="127">4</text>
<text x="38.2" y="129.5">6</text>
<text x="77.6" y="130.8">1</text>
<text x="10.3" y="135.9">C</text>
<text x="29.4" y="134.6">9</text>
<text x="37.8" y="134.6">10</text>
<text x="38.2" y="132.1">8</text>
<text x="173" y="134.1" transform="rotate(-90 173 134.1)">3</text>
<text x="285.3" y="135.9">C</text>
<text x="173" y="141.7" transform="rotate(-90 173 141.7)">1</text>
<text x="173.5" y="138.9">2</text>
<text x="77.6" y="144.8">1</text>
<text x="77.6" y="147.3">2</text>
<text x="76.3" y="160">1</text>
<text x="85.2" y="160">2</text>
<text x="30.6" y="166.4">1</text>
<text x="39.5" y="166.4">2</text>
<text x="76.3" y="162.6">3</text>
<text x="76.3" y="165.1">5</text>
<text x="85.2" y="162.6">4</text>
<text x="85.2" y="165.1">6</text>
<text x="30.6" y="168.9">3</text>
<text x="30.6" y="171.4">5</text>
<text x="39.5" y="168.9">4</text>
<text x="39.5" y="171.4">6</text>
<text x="10.3" y="185.9">D</text>
<text x="33.2" y="185.4">1</text>
<text x="285.3" y="185.9">D</text>
<text x="35" y="199.9">1</text>
<text x="85" y="199.9">2</text>
<text x="135" y="199.9">3</text>
<text x="185" y="199.9">4</text>
<text x="235" y="199.9">5</text>
<text x="285" y="199.9">6</text>
</g>
<g font-size="1.8" fill="#0000c2">
<text x="17.8" y="22.8">Distance PIN 1 AVR connector to PIN 1 SAM connector = 13.4 pins = 17mm</text>
<text x="24.1" y="49.5">ATMEL-ICE SAM SOCKET</text>
<text x="64.8" y="49.5">ATMEL-ICE AVR SOCKET</text>
<text x="14" y="78.7">ARM JTAG (20-pin acc. to MULTI-ICE)</text>
<text x="59.7" y="78.7">JTAG/SWD SAM (ARM/Cortex-M dbg)</text>
<text x="64.8" y="110.9">ARDUINO 4-PIN DEBUG CONNECTOR</text>
<text x="64.8" y="113">with added VCC</text>
<text x="19" y="146.5">6-PIN VARIOUS:</text>
<text x="19" y="148.6">AVR aWire</text>
<text x="19" y="150.7">AVR SPI + debugWire</text>
<text x="19" y="152.8">AVR (U)PDI</text>
<text x="19" y="154.9">AVR TPI</text>
<text x="15.2" y="181.6">VOLTAGE TEST POINTS</text>
</g>
<g font-size="1.8">
<text x="119.4" y="21.6">GND</text>
<text x="170.1" y="21.6">GND</text>
<text x="119.4" y="24.1">VTG</text>
<text x="170.4" y="24.1">VTG</text>
<text x="21.6" y="34.3">VTG</text>
<text x="41.9" y="34.3">TMS</text>
<text x="63.5" y="34.3">TCK</text>
<text x="83.8" y="34.3">GND</text>
<text x="119.4" y="34.3">TDI</text>
<text x="171.1" y="34.3">TDI</text>
<text x="21.6" y="36.8">GND</text>
<text x="21.6" y="39.4">GND</text>
<text x="41.9" y="39.4">TDO</text>
<text x="41.9" y="36.8">TCK</text>
<text x="41.9" y="41.9">TDI</text>
<text x="63.5" y="36.8">TDO</text>
<text x="63.5" y="39.4">TMS</text>
<text x="83.8" y="36.8">VTG</text>
<text x="83.8" y="39.4">nSRST</text>
<text x="83.8" y="41.9">nTRST</text>
<text x="119.4" y="39.4">TCK</text>
<text x="119.4" y="36.8">TDO</text>
<text x="119.4" y="41.9">TMS</text>
<text x="170.3" y="36.8">TDO</text>
<text x="170.3" y="41.9">TMS</text>
<text x="170.4" y="39.4">TCK</text>
<text x="21.6" y="44.4">GND</text>
<text x="41.9" y="44.4">nSRST</text>
<text x="63.5" y="44.4">TDI</text>
<text x="83.8" y="44.4">GND</text>
<text x="119.4" y="49.5">nTRST</text>
<text x="119.4" y="52.1">nSRST</text>
<text x="168.2" y="52.1">nSRST</text>
<text x="168.3" y="49.5">nTRST</text>
<text x="130.7" y="68.6">VIN_PROBE</text>
<text x="132.3" y="71.1">VIN_JTAG</text>
<text x="163.4" y="71.1">VIN</text>
<text x="133.3" y="73.6">VIN_AVR</text>
<text x="17.8" y="87.6">VIN_JTAG</text>
<text x="64.8" y="87.6">VIN_JTAG</text>
<text x="88.9" y="87.6">TMS</text>
<text x="19" y="90.2">nTRST</text>
<text x="19" y="92.7">TDI</text>
<text x="19" y="95.2">TMS</text>
<text x="41.9" y="90.2">GND</text>
<text x="41.9" y="92.7">GND</text>
<text x="41.9" y="95.2">GND</text>
<text x="66" y="92.7">GND</text>
<text x="66" y="90.2">GND</text>
<text x="88.9" y="95.2">TDI</text>
<text x="88.9" y="92.7">TDO</text>
<text x="88.9" y="90.2">TCK</text>
<text x="19" y="97.8">TCK</text>
<text x="41.9" y="100.3">GND</text>
<text x="41.9" y="97.8">GND</text>
<text x="66" y="97.8">GND</text>
<text x="88.9" y="97.8">nSRST</text>
<text x="176.5" y="101.6">VTG</text>
<text x="19" y="102.9">TDO</text>
<text x="19" y="105.4">nSRST</text>
<text x="120.6" y="106.7">VIN</text>
<text x="165.1" y="109.2">VIN_ABOVE</text>
<text x="165.1" y="111.7">VIN_BELOW</text>
<text x="67.3" y="118.1">GND</text>
<text x="19" y="124.4">TCK</text>
<text x="41.9" y="124.4">GND</text>
<text x="67.3" y="120.6">TCK</text>
<text x="67.3" y="125.7">nSRST</text>
<text x="67.3" y="123.2">TMS</text>
<text x="19" y="129.5">TMS</text>
<text x="19" y="127">TDO</text>
<text x="40.6" y="127">VIN_JTAG</text>
<text x="41.9" y="129.5">nSRST</text>
<text x="66" y="130.8">VIN_PROBE</text>
<text x="19" y="134.6">TDI</text>
<text x="41.9" y="132.1">nTRST</text>
<text x="41.9" y="134.6">GND</text>
<text x="176.5" y="137.1">VLED</text>
<text x="120.6" y="142.2">VIN</text>
<text x="196.8" y="142.2">VTG</text>
<text x="196.8" y="139.7">VLED</text>
<text x="66" y="144.8">VIN_PROBE</text>
<text x="67.3" y="147.3">GND</text>
<text x="196.8" y="147.3">VIN_BELOW</text>
<text x="196.8" y="144.8">VIN_ABOVE</text>
<text x="66" y="160">TDI</text>
<text x="88.9" y="160">TDO</text>
<text x="20.3" y="166.4">TDO</text>
<text x="43.2" y="166.4">VIN_AVR</text>
<text x="66" y="165.1">nSRST</text>
<text x="66" y="162.5">TCK</text>
<text x="88.9" y="162.5">TMS</text>
<text x="88.9" y="165.1">nTRST</text>
<text x="20.3" y="171.4">nSRST</text>
<text x="20.3" y="168.9">TCK</text>
<text x="43.2" y="171.4">GND</text>
<text x="43.2" y="168.9">TDI</text>
<text x="19" y="185.4">VTG</text>
</g>
<g font-size="1.8" fill="#008484">
<text x="131.1" y="19.9">J21</text>
<text x="161.1" y="20">J31</text>
<text x="254.2" y="20.4">H1</text>
<text x="254.6" y="22.9">MountingHole</text>
<text x="33.3" y="27.6">J1</text>
<text x="75.2" y="27.6">J2</text>
<text x="134.9" y="25.4">Conn_01x02_Angled</text>
<text x="254.2" y="26.7">H2</text>
<text x="254.6" y="29.3">MountingHole</text>
<text x="29.2" y="30.1">conn_02x05</text>
<text x="71.1" y="30.1">conn_02x05</text>
<text x="131.1" y="32.6">J22</text>
<text x="160.6" y="32.6">J32</text>
<text x="254.2" y="33.1">H3</text>
<text x="254.6" y="35.6">MountingHole</text>
<text x="134.9" y="40.7">Conn_02x02_Angled</text>
<text x="131.1" y="47.9">J23</text>
<text x="160.6" y="47.9">J33</text>
<text x="254.2" y="44.5">MB1</text>
<text x="254.7" y="47">Mouse bites</text>
<text x="134.9" y="52.1">Conn_01x02_Angled</text>
<text x="254.2" y="50.8">MB2</text>
<text x="254.7" y="53.4">Mouse bites</text>
<text x="254.2" y="57.2">MB3</text>
<text x="254.7" y="59.7">Mouse bites</text>
<text x="254.2" y="63.5">MB4</text>
<text x="254.7" y="66.1">Mouse bites</text>
<text x="178.8" y="76.2">D1</text>
<text x="29.2" y="83.4">conn_02x10</text>
<text x="32.8" y="80.9">J11</text>
<text x="73.8" y="83.4">conn_02x05_key7</text>
<text x="79.8" y="80.9">J12</text>
<text x="146.3" y="78.4">J8</text>
<text x="178.7" y="78.8">SMAJ13A</text>
<text x="174.6" y="85.3">GND</text>
<text x="189.5" y="99.9">R56</text>
<text x="139.1" y="102">VoltageLimiter</text>
<text x="166.4" y="102.9">JP1</text>
<text x="190.4" y="105">1M</text>
<text x="196.2" y="109.5">GND</text>
<text x="32.8" y="117.7">J13</text>
<text x="26.8" y="120.3">conn_02x05_key7</text>
<text x="83.6" y="122">J15</text>
<text x="84" y="124.5">conn_01x04</text>
<text x="83.6" y="130.9">J16</text>
<text x="84" y="133.4">conn_01x01</text>
<text x="139.1" y="137.6">VoltageBooster</text>
<text x="213.8" y="136.3">StatusLeds</text>
<text x="166.4" y="138.5">JP2</text>
<text x="82.3" y="146.1">J17</text>
<text x="83" y="148.6">Conn_01x02_Female</text>
<text x="79.8" y="154.6">J18</text>
<text x="34.1" y="160.9">J14</text>
<text x="72.7" y="157.1">conn_02x03_Female</text>
<text x="30.5" y="163.4">conn_02x03</text>
<text x="37.7" y="185.5">J6</text>
<text x="38.5" y="188">Conn_01x01_Female</text>
<text x="91.7" y="191.9">PWR_FLAG</text>
<text x="83.1" y="194.6">GND</text>
</g>
<g font-size="1.8" fill="#848400">
<text x="139.8" y="107.6">VIN</text>
<text x="157.5" y="107.6">VOUT</text>
<text x="151.9" y="112.6">VIN_BELOW</text>
<text x="152.2" y="110.1">VIN_ABOVE</text>
<text x="140" y="118.1">File: VoltageLimiter.kicad_sch</text>
<text x="139.8" y="143.1">VIN</text>
<text x="155" y="143.1">VBOOST</text>
<text x="214.7" y="140.6">VLED</text>
<text x="214.7" y="143.1">VTG</text>
<text x="214.7" y="145.7">VIN_ABOVE</text>
<text x="214.7" y="148.2">VIN_BELOW</text>
<text x="139.9" y="153.6">File: VoltageBooster.kicad_sch</text>
<text x="214.7" y="152.4">File: StatusLeds.kicad_sch</text>
</g>
</svg>
